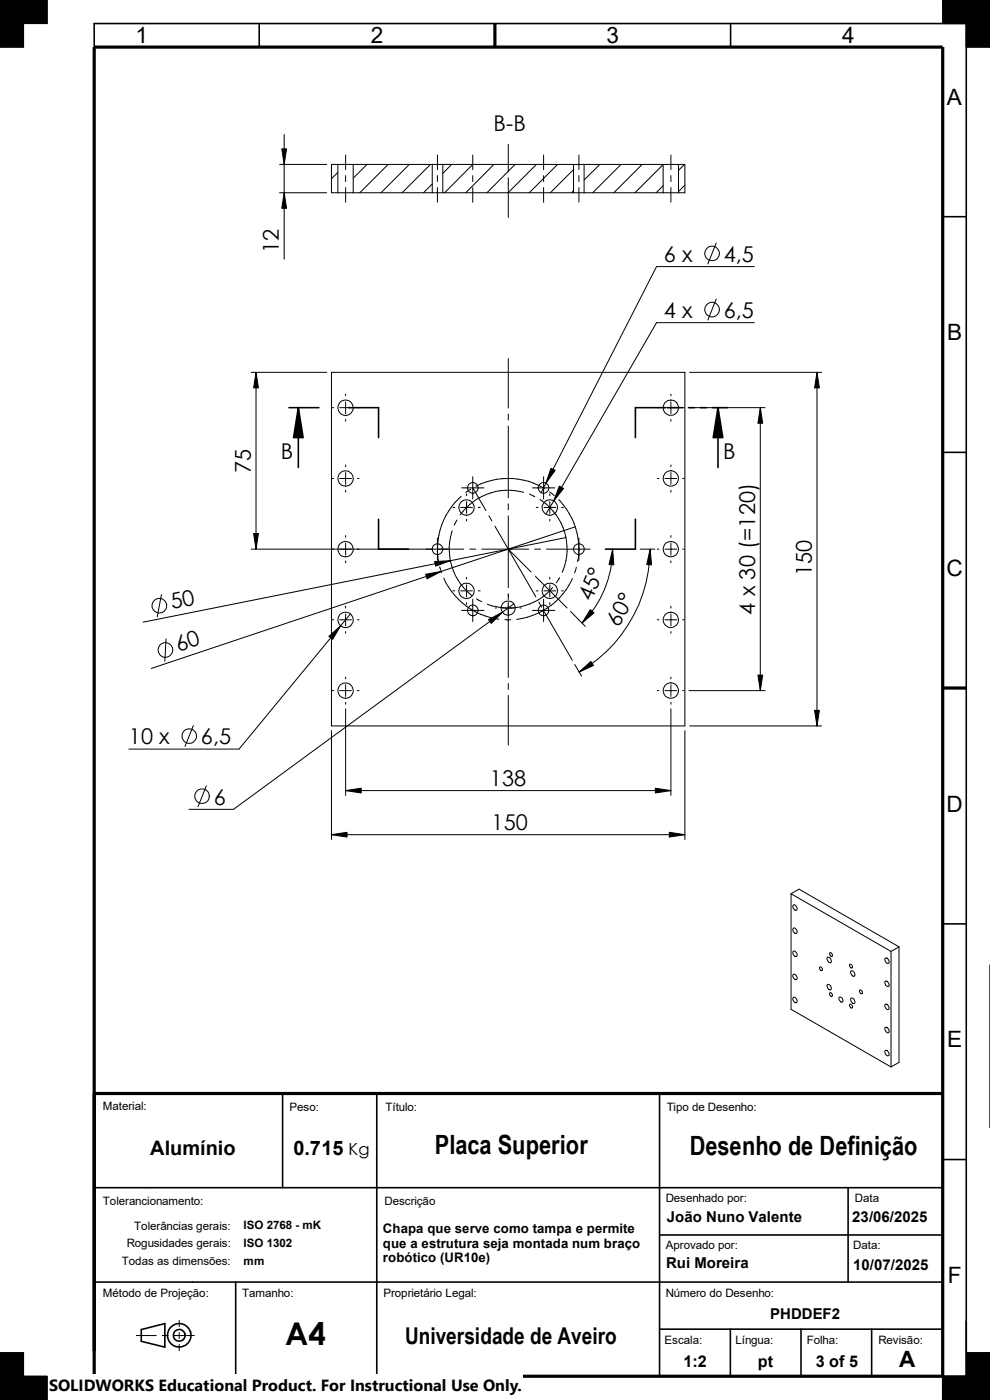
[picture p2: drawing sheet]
<svg xmlns="http://www.w3.org/2000/svg" width="210mm" height="297mm" viewBox="0 0 210 297" stroke-linecap="round" stroke-linejoin="round" font-family="sans-serif">
<g fill="none" stroke="#000" stroke-width=".21">
<path d="M0 0h10v5h-5v5h-5zM200 0h10v10h-5v-5h-5zM59.3 34.9h10M60.3 28.5v26.5M71.7 34.9h-1.4v6h1.4M71.7 36.6l-1.4 1.3M71.7 34.9v6M71.7 34.9h3.2M73.3 32.9v3.1M73.3 37.3v1.2M73.3 39.8v3.1M74.9 34.9h16.8"/>
<path d="M74.9 34.9v6M77.9 34.9l-3 2.9M82.3 34.9l-6 6M86.8 34.9l-6 6M91.3 34.9l-6 6M91.7 39l-1.9 1.9M91.7 34.9v6M91.7 34.9h2.2M92.8 32.9v3.1M92.8 37.3v1.2M92.8 39.8v3.1M93.9 34.9h27.8"/>
<path d="M93.9 34.9v6M95.8 34.9l-1.9 1.9M100.3 34.9l-6 6M100.3 32.9v3.1M100.3 37.3v1.2M100.3 39.8v3.1M104.8 34.9l-6 6M107.8 30.6v5.8M107.8 37.7v8.4M109.3 34.9l-6 6M113.8 34.9l-6 6M115.3 32.9v3.1"/>
<path d="M115.3 37.3v1.2M115.3 39.8v3.1M118.3 34.9l-6 6M121.7 34.9h2.2M121.7 36l-4.9 4.9M121.7 34.9v6M122.8 32.9v3.1M122.8 37.3v1.2M122.8 39.8v3.1M123.9 34.9h16.8M123.9 34.9v6M127.3 34.9l-3.4 3.3"/>
<path d="M131.7 34.9l-6 6M136.2 34.9l-6 6M140.7 34.9l-6 6M140.7 39.4l-1.5 1.5M140.7 34.9v6M140.7 34.9h3.2M142.3 32.9v3.1M142.3 37.3v1.2M142.3 39.8v3.1M143.9 34.9h1.4v6h-1.4M143.9 34.9v6M145.2 34.9l-1.3 1.3"/>
<path d="M145.3 39.3l-1.4 1.3M59.3 40.9h10M71.7 40.9h3.2M74.9 40.9h16.8M91.7 40.9h2.2M93.9 40.9h27.8M121.7 40.5l-.5 .4M121.7 40.9h2.2M123.9 40.9h16.8M140.7 40.9h3.2M151.9 51.6l-1.7 4.4M160 56.6h-20.7l-24.5 47.9"/>
<path d="M53.3 79h16M54.3 79v37.5M70.3 79h75v75h-75zM107.8 76.1v10.5M146.3 79h28M151.9 63.5l-1.7 4.4M160 68.5h-20.7l-23.5 40.6M173.3 79v75M70.4 86.5h.4M72.1 86.5h2.4M73.3 83.6v.4M73.3 85.3v2.5"/>
<path d="M73.3 89v.4M73.3 98.6v.4M75.8 86.5h.4M107.8 87.8v1.3M107.8 90.4v15.2M139.4 86.5h.4M141.1 86.5h2.5M142.3 83.6v.4M142.3 85.3v2.5M142.3 89v.4M142.3 98.6v.4M144.8 86.5h.4"/>
<path d="M146.2 86.5h16.1M161.3 86.5v60M53.3 116.5h45.1M70.4 101.5h.4M72.1 101.5h2.4M73.3 100.2v2.5M73.3 104v.4M73.3 113.6v.4M73.3 115.2v2.6M73.3 119v.4M75.8 101.5h.4M92.8 114.1v4.8"/>
<path d="M95.9 112.6a12.5 12.5 0 0 0 4.2 13.7M96.1 107.7h.4M96.9 110.3l-.5 1.1M97.7 107.7h2.5M97.8 105.3a15 15 0 0 0-4.8 13.7M97.9 103.5h4.8M99 104.8v.4M99 106.4v2.5M99 110.2v.3M99.7 116.5h1.2M99.9 103.8l-1.1 .7M100.3 103.5l2.8 4.8"/>
<path d="M100.3 101.1v4.8M101 103.1a15.1 15.1 0 0 1 14.5 .6M101.5 107.7h.4M102.2 116.5h9.9M103.7 109.4l.7 1.1M105 111.6l2.8 4.9M107.8 106.9v1.3M107.8 109.4v15.3M107.8 116.5l4.9 4.9M107.8 116.5l5.9 10.1M111.1 104.4a12.6 12.6 0 0 0-13.5 4.8M112.3 104.8l1.2 .6"/>
<path d="M112.9 103.5h4.8M113.4 116.5h1.3M113.7 107.7h.4M114.6 106a12.4 12.4 0 0 1 4.7 15.4M115.3 101.1v4.8M115.4 107.7h2.5M116 116.5h4.3M116.6 104.4l1 .8M116.6 104.8v.4M116.6 106.4v2.5M116.6 110.2v.3M118.5 106a14.9 14.9 0 0 1 4 13.1"/>
<path d="M119.1 107.7h.4M120.1 114l-89.7 18M120.4 116.5h4.8M122 111.8l-89.9 30M122.8 114.1v4.8M130 116.5a22.3 22.3 0 0 1-6.5 15.7M135.8 116.5h3.1M137.9 116.5a30.3 30.3 0 0 1-15 26.1M139.4 101.5h.4M139.4 116.5h.4M141.1 101.5h2.5M141.1 116.5h2.5"/>
<path d="M142.3 100.2v2.5M142.3 104v.4M142.3 113.6v.4M142.3 115.2v2.6M142.3 119v.4M144.8 101.5h.4M144.8 116.5h.4M34.2 126.2l-.8 4.7M35.2 135.5l-.2 4.8M70.4 131.5h.4M72.1 131.5h2.4M73.3 128.6v.4"/>
<path d="M73.3 130.3v2.5M73.3 134v.4M74.3 130.3l-23.6 28.6h-23.4M75.8 131.5h.4M93.3 120.3l.3 1.2M94.1 122.6a15 15 0 0 0 11.7 8.8M96.1 125.3h.4M97.7 125.3h2.5M97.9 129.5h4.8M99 122.5v.4M99 124.1v2.5M99 127.8v.4"/>
<path d="M100.3 127.1v4.8M101.1 127l1.1 .6M101.5 125.3h.4M103.4 128.2l1.9 .5 2.1 .3M105.1 129h.2M106.6 129h2.5M107.1 131.4l1.3 .1M107.8 125.9v1.3M107.8 127.8v15.9M109 128.1l-59.5 43.6h-9.4M110.3 129h.2M112.9 129.5h4.8"/>
<path d="M113.6 122.3l6.7 6.7M113.7 125.3h.4M114.3 127.7l.6 1.1M115.2 129.4l.3 .3M115.3 127.1v4.8M115.4 125.3h2.5M115.4 129.4l-.3 .3M115.5 129.9l5.9 10.2M116.6 122.5v.4M116.6 124.1v2.5M116.6 127.8v.4M117.2 124.6a12.3 12.3 0 0 1-8.8 4.4"/>
<path d="M118.7 122.6l-.7 1.1M119.1 125.3h.4M121 129.7l3.2 3.2M121.4 122.7a14.8 14.8 0 0 1-11.8 8.7M122.3 120.4l-.4 1.1M139.4 131.5h.4M141.1 131.5h2.5M142.3 128.6v.4M142.3 130.3v2.5M142.3 134v.4M144.8 131.5h.4M41 153.9l-1.8 4.5"/>
<path d="M70.3 155v23.1M70.4 146.5h.4M72.1 146.5h2.4M73.3 143.6v.4M73.3 145.2v2.5M73.3 149v.4M73.3 150.4v18.3M75.8 146.5h.4M107.8 145v1.3M107.8 147.5v10.6M121.9 141l1.5 2.4M139.4 146.5h.4"/>
<path d="M141.1 146.5h2.5M142.3 143.6v.4M142.3 145.2v2.5M142.3 149v.4M142.3 150.4v18.3M144.8 146.5h.4M145.3 155v23.1M146.2 146.5h16.1M146.3 154h28M43.8 166.7l-1.8 4.5M70.3 177.1h75M73.3 167.7h69"/>
<path d="M167.8 189.6l1.7-1 21.2 12.3M167.8 189.6l21.2 12.2M167.8 189.6v24.5l21.2 12.3M168.3 192a.69 .69 0 0 1 .7 .4 .69 .69 0 0 1-.1 .7h-.2a.81 .81 0 0 1-.4-1.1zM168.3 196.9a.64 .64 0 0 1 .7 .4 .64 .64 0 0 1-.2 .7l-.4-.2a.72 .72 0 0 1-.1-.9zM168.3 206.7a.67 .67 0 0 1 .7 .4 .67 .67 0 0 1-.2 .8l-.1-.1a.81 .81 0 0 1-.4-1.1zM168.3 211.6a.68 .68 0 0 1 .7 .4 .68 .68 0 0 1-.1 .7h-.2a.81 .81 0 0 1-.4-1.1zM168.3 201.8a.68 .68 0 0 1 .7 .4 .68 .68 0 0 1-.2 .7l-.4-.2a.74 .74 0 0 1-.1-.9zM173.9 205.1l.4 .2a.29 .29 0 0 1 .2 .4 .29 .29 0 0 1-.4 .1l-.2-.4zM175.5 209a.63 .63 0 0 1 .7 .2 .63 .63 0 0 1-.1 .8l-.5-.4zM175.5 203.1a.67 .67 0 0 1 .7 .4 .67 .67 0 0 1-.1 .8l-.5-.5zM176.1 202.1l.3 .2a.31 .31 0 0 1 .2 .4 .31 .31 0 0 1-.4 .1l-.2-.4z"/>
<path d="M176.1 210.6l.3 .2a.34 .34 0 0 1 .2 .3 .34 .34 0 0 1-.2 .3l-.4-.4zM178 211.6a.58 .58 0 0 1 .7 .3 .58 .58 0 0 1-.1 .7l-.5-.4zM180.3 213.1h.3a.34 .34 0 0 1 .3 .4 .34 .34 0 0 1-.4 .3l-.3-.4zM180.3 204.6h.3a.34 .34 0 0 1 .3 .4 .34 .34 0 0 1-.4 .3l-.3-.4zM180.5 206.1a.63 .63 0 0 1 .7 .2 .63 .63 0 0 1-.1 .8l-.5-.4zM180.5 211.8a.68 .68 0 0 1 .7 .3 .68 .68 0 0 1 0 .8 .86 .86 0 0 1-.7-1.1zM182.4 210l.3 .1a.34 .34 0 0 1 .3 .4 .34 .34 0 0 1-.4 .3v-.1a.5 .5 0 0 1-.2-.7zM187.7 218a.66 .66 0 0 1 .8 .3 .66 .66 0 0 1-.1 .8 .89 .89 0 0 1-.7-1.1zM187.7 213.1a.68 .68 0 0 1 .8 .3 .68 .68 0 0 1 .1 .7 .74 .74 0 0 1-.9-1zM187.7 208.2a.64 .64 0 0 1 .8 .3 .64 .64 0 0 1-.1 .8l-.6-.4zM187.7 203.3a.68 .68 0 0 1 .9 .9 .43 .43 0 0 1-.5 .2 .43 .43 0 0 1-.3-.5zM189 201.8v24.6"/>
<path d="M190.7 200.9v24.5l-1.7 1M190.7 200.9l-1.7 .9M210 204.7v34.5M187.7 222.9a.64 .64 0 0 1 .8 .2 .64 .64 0 0 1 .1 .7 .43 .43 0 0 1-.5 .2 .43 .43 0 0 1-.3-.5zM0 287h5v5h5v5h-10zM28.9 283.3h4.2M34.4 283.3h1.3M37 283.3h4.2M38 280.1v1.3M38 282.7v1.3M38 285.2v1.4M205 287h5v10h-10v-5h5z"/>
<circle cx="151.1" cy="53.8" r="1.56"/>
<circle cx="151.1" cy="65.7" r="1.55"/>
<circle cx="73.3" cy="86.5" r="1.62"/>
<circle cx="142.3" cy="86.5" r="1.62"/>
<circle cx="73.3" cy="116.5" r="1.62"/>
<circle cx="73.3" cy="101.5" r="1.62"/>
<circle cx="92.8" cy="116.5" r="1.13"/>
<circle cx="99" cy="107.7" r="1.62"/>
<circle cx="100.3" cy="103.5" r="1.13"/>
<circle cx="115.3" cy="103.5" r="1.13"/>
<circle cx="116.7" cy="107.7" r="1.62"/>
<circle cx="122.8" cy="116.5" r="1.13"/>
<circle cx="142.3" cy="101.5" r="1.62"/>
<circle cx="142.3" cy="116.5" r="1.62"/>
<circle cx="33.8" cy="128.5" r="1.56"/>
<circle cx="35.1" cy="137.9" r="1.57"/>
<circle cx="73.3" cy="131.5" r="1.62"/>
<circle cx="98.9" cy="125.3" r="1.62"/>
<circle cx="100.3" cy="129.5" r="1.11"/>
<circle cx="107.8" cy="129" r="1.5"/>
<circle cx="115.3" cy="129.5" r="1.11"/>
<circle cx="116.6" cy="125.3" r="1.62"/>
<circle cx="142.3" cy="131.5" r="1.62"/>
<circle cx="40.1" cy="156.2" r="1.56"/>
<circle cx="73.3" cy="146.5" r="1.62"/>
<circle cx="142.3" cy="146.5" r="1.62"/>
<circle cx="42.8" cy="168.9" r="1.56"/>
</g>
<g fill="#000" stroke="#000" stroke-width=".21">
<path d="M59.8 31.6h1l-.5 3.3zM60.3 40.9l.5 3.3h-1zM54.3 79l.5 3.3h-1zM173.3 79l.5 3.3h-1zM161.3 86.5l.5 3.3h-1zM53.8 113.2h1l-.5 3.3zM92.2 119.1l3.3-.1-3.1 1.1zM116.9 99.4l.9 .4-2 2.7zM118.7 103.1l.8 .5-2 2.7zM130 116.5l.2 3.3h-1zM137.9 116.5l.3 3.3h-1zM69.8 135l2.5-2.2-1.7 2.8z"/>
<path d="M90.3 121.8l3.3-.6-3 1.6zM103.6 131.4l3-1.5-2.4 2.3zM125.2 129.3l.8 .7-2.5 2.2zM122.9 142.6l2.4-2.3 .6 .9zM160.8 143.2h1l-.5 3.3zM172.8 150.7h1l-.5 3.3zM70.3 177.1l3.3-.5v1zM73.3 167.7l3.3-.5v1zM139 167.2l3.3 .5-3.3 .5zM142 176.6l3.3 .5-3.3 .5z"/>
<path d="M0 0h10v5h-5v5h-5z" fill-rule="evenodd"/>
<path d="M200 0h10v10h-5v-5h-5z" fill-rule="evenodd"/>
<path d="M0 287h5v5h5v5h-10z" fill-rule="evenodd"/>
<path d="M205 287h5v10h-10v-5h5z" fill-rule="evenodd"/>
</g>
<g fill="none" stroke="#000" stroke-width=".34">
<path d="M20 10v-5h185v288.5M55 5v5M155 5v5M200 46h5M61.3 86.5h6.3M63.3 86.5v12.7M74 86.5h6.3v6.3M141.1 86.5h-6.3v6.3M141.6 86.5h3.2M146 86.5h1.3M148.6 86.5h1.3M151.1 86.5h3.2"/>
<path d="M152.3 86.5v12.7M200 96h5M80.3 110.2v6.3h6.4M134.8 110.2v6.3h-6.4M200 196h5M59.9 232v20M79.9 232v60M139.9 232v60M20 252h180M179.9 252v20M200 246h5M20 272h180"/>
<path d="M50 272v20M139.9 262h60.1M200 279.9v17.1M30 282.1l5-1.3v5l-5-1.2zM139.9 282h60.1M154.9 282v10M169.9 282v10M184.9 282v10M195.9 292h12.9"/>
<circle cx="38" cy="283.3" r="1.25"/>
<circle cx="38" cy="283.3" r="2.49"/>
</g>
<path d="M20 10h180v282h-180zM105 5v5M200 146h5M20 232h180" fill="none" stroke="#000" stroke-width=".68" stroke-linecap="butt"/>
<path d="M63.3 86.5l1 6.3h-2zM152.3 86.5l1 6.3h-2z" fill="#000" stroke="#000" stroke-width=".34"/>
<path d="M10.4 291.5h100.4v5.5h-100.4z" fill="#fff"/>
<text font-size="6.6" x="60.5" y="285.3">A4</text>
<g font-size="5.6">
<text x="92.2" y="244.9">Placa Superior</text>
<text x="146.3" y="245.1">Desenho de Definição</text>
</g>
<text font-size="4.9" x="85.9" y="285">Universidade de Aveiro</text>
<g font-size="4.8">
<text x="28.7" y="9.2">1</text>
<text x="78.7" y="9.2">2</text>
<text x="128.7" y="9.2">3</text>
<text x="178.7" y="9.2">4</text>
<text x="200.9" y="22.2">A</text>
<text x="200.9" y="72.2">B</text>
<text x="200.8" y="122.2">C</text>
<text x="200.8" y="172.2">D</text>
<text x="200.9" y="222.2">E</text>
<text x="201" y="272.2">F</text>
<text x="190.8" y="290.1">A</text>
</g>
<g font-size="4.6">
<text x="104.7" y="27.9">B-B</text>
<text x="59.2" y="53.7" transform="rotate(-90 59.2 53.7)">12</text>
<text x="140.8" y="55.6">6 x</text>
<text x="153.5" y="55.6">4,5</text>
<text x="140.8" y="67.5">4 x</text>
<text x="153.5" y="67.5">6,5</text>
<text x="53.2" y="100.4" transform="rotate(-90 53.2 100.4)">75</text>
<text x="59.6" y="97.3">B</text>
<text x="153.4" y="97.3">B</text>
<text x="172.2" y="122.2" transform="rotate(-90 172.2 122.2)">150</text>
<text x="36.5" y="129.2" transform="rotate(-11 36.5 129.2)">50</text>
<text x="125.4" y="127.8" transform="rotate(-67 125.4 127.8)">45°</text>
<text x="160.2" y="130.4" transform="rotate(-90 160.2 130.4)">4 x 30 (=120)</text>
<text x="131.3" y="133.1" transform="rotate(-62 131.3 133.1)">60°</text>
<text x="37.8" y="138.3" transform="rotate(-18 37.8 138.3)">60</text>
<text x="27.3" y="157.9">10 x</text>
<text x="42.6" y="157.9">6,5</text>
<text x="103.9" y="166.8">138</text>
<text x="45.4" y="170.7">6</text>
<text x="104.2" y="176.1">150</text>
</g>
<g font-size="4.2">
<text x="31.9" y="244.9">Alumínio</text>
<text x="62.2" y="244.9">0.715</text>
</g>
<text font-size="3.5" x="74" y="245">Kg</text>
<g font-size="3.4">
<text x="145" y="290.1">1:2</text>
<text x="160.7" y="290.1">pt</text>
<text x="173.1" y="290.1">3 of 5</text>
<text x="10.4" y="295.2">SOLIDWORKS Educational Product. For Instructional Use Only.</text>
</g>
<g font-size="3.2">
<text x="141.5" y="259.2">João Nuno Valente</text>
<text x="180.8" y="259.2">23/06/2025</text>
<text x="141.3" y="269.1">Rui Moreira</text>
<text x="181" y="269.4">10/07/2025</text>
<text x="163.4" y="279.8">PHDDEF2</text>
</g>
<g font-size="2.8">
<text x="81.2" y="261.7">Chapa que serve como tampa e permite</text>
<text x="81.2" y="264.7">que a estrutura seja montada num braço</text>
<text x="81.2" y="267.8">robótico (UR10e)</text>
</g>
<g font-size="2.5">
<text x="21.8" y="235.5">Material:</text>
<text x="61.4" y="235.8">Peso:</text>
<text x="81.8" y="235.8">Título:</text>
<text x="141.4" y="235.8">Tipo de Desenho:</text>
<text x="21.8" y="255.7">Tolerancionamento:</text>
<text x="81.6" y="255.7">Descrição</text>
<text x="141.2" y="255.1">Desenhado por:</text>
<text x="181.4" y="255.1">Data</text>
<text x="28.5" y="260.9">Tolerâncias gerais:</text>
<text x="51.7" y="260.8">ISO 2768 - mK</text>
<text x="25.9" y="268.4">Todas as dimensões:</text>
<text x="26.9" y="264.6">Rogusidades gerais:</text>
<text x="51.7" y="264.6">ISO 1302</text>
<text x="51.7" y="268.4">mm</text>
<text x="141.2" y="265">Aprovado por:</text>
<text x="181" y="265">Data:</text>
<text x="21.8" y="275.3">Método de Projeção:</text>
<text x="51.4" y="275.3">Tamanho:</text>
<text x="81.4" y="275.3">Proprietário Legal:</text>
<text x="141.2" y="275.1">Número do Desenho:</text>
<text x="141" y="285">Escala:</text>
<text x="156" y="285">Língua:</text>
<text x="171.2" y="285">Folha:</text>
<text x="186.3" y="285">Revisão:</text>
</g>
</svg>
